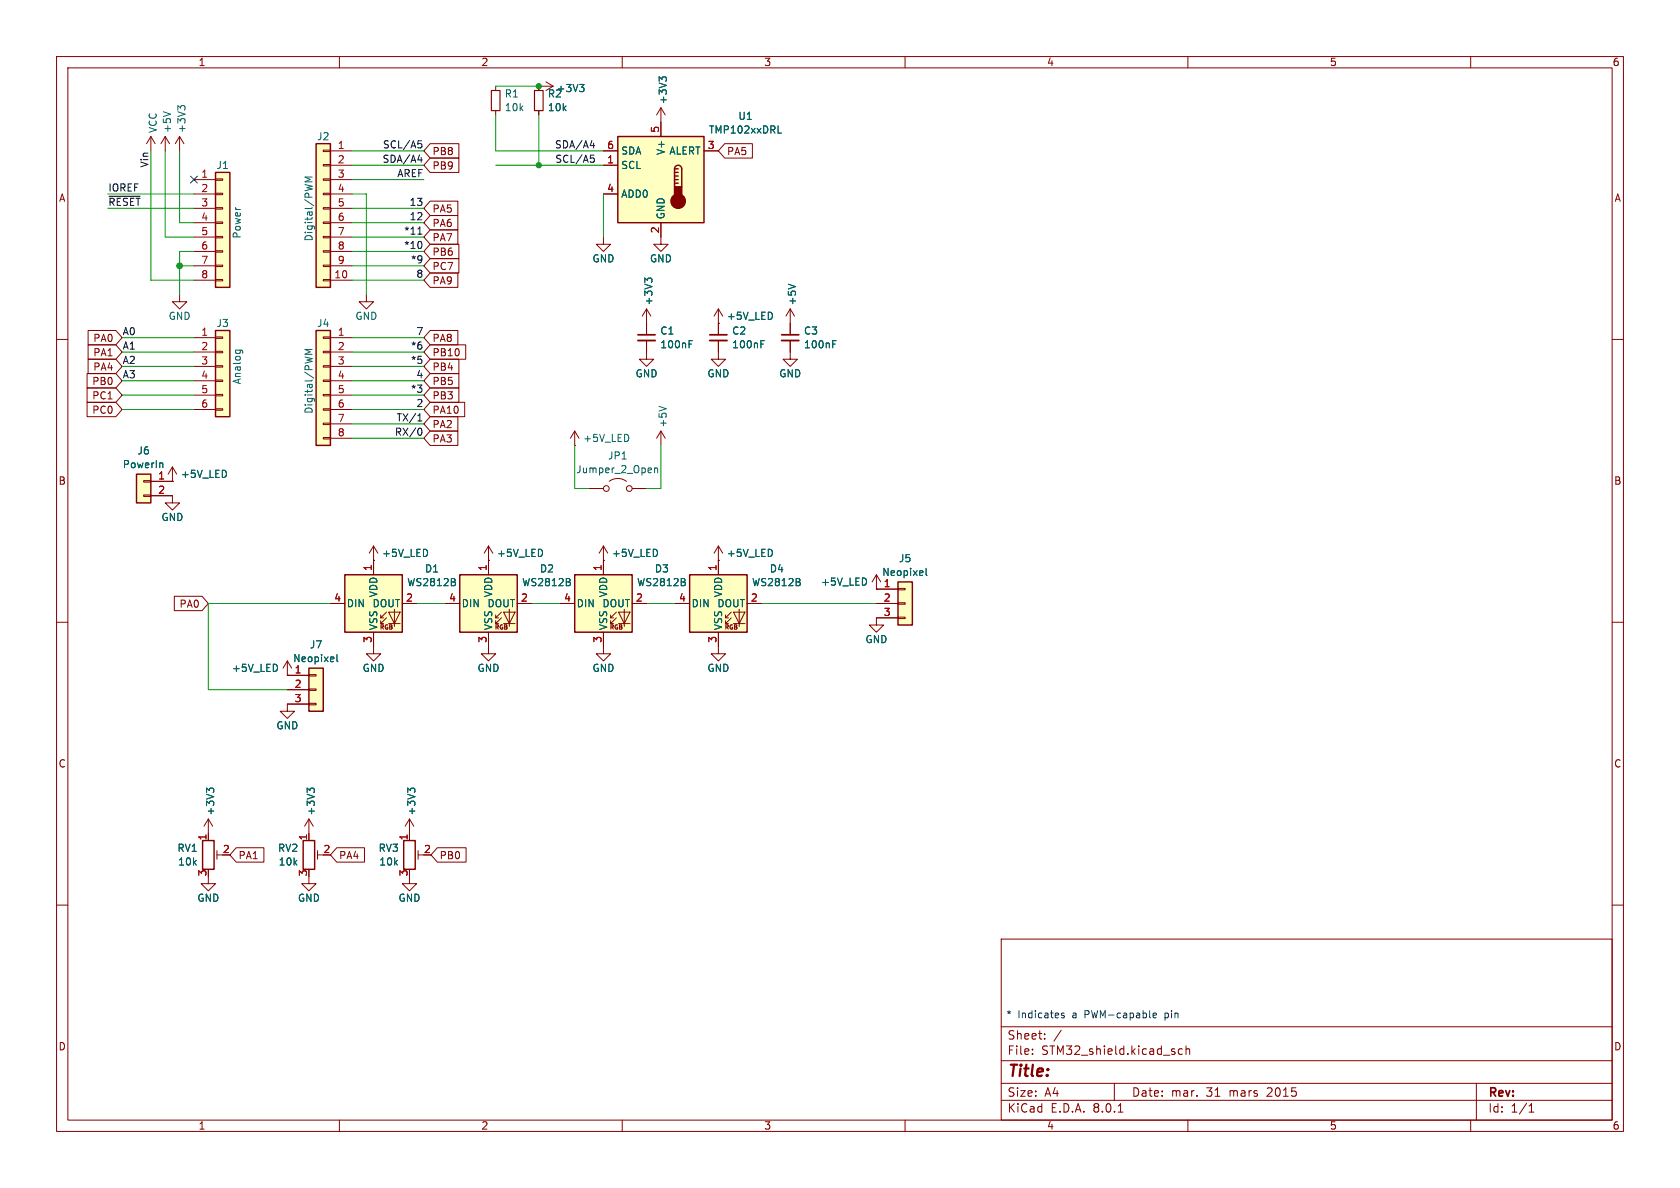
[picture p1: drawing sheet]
<svg xmlns="http://www.w3.org/2000/svg" width="297mm" height="210mm" viewBox="0 0 297 210" stroke-linecap="round" stroke-linejoin="round" font-family="sans-serif">
<g fill="none" stroke="#840000" stroke-width=".18">
<path d="M10 10h277v190h-277zM12 12h273v186h-273zM60 10v2M110 10v2M160 10v2M210 10v2M260 10v2M10 60h2M285 60h2M10 110h2M285 110h2M10 160h2"/>
<path d="M36.8 144.8l-.7 1.3M36.8 144.8v2.5M36.8 144.8l.8 1.3M54.6 144.8l-.8 1.3M54.6 144.8v2.5M54.6 144.8l.8 1.3M285 160h2M177 166h108v32h-108zM60 198v2M110 198v2M160 198v2M177 194.5h108"/>
<path d="M177 191.5h108M177 187.5h108M177 181.5h108M182.5 186.3v.1M182.5 185.5v.1M184.7 183.6v.1M184.7 182.8v.1M187.6 182.1l-1.3 2M197 191.5v3M197.7 196.6h.8M209 185.5l-.4-.1-.3 .3v.4l.2 .2h.5M209.7 185.5l.2-.1 .3 .1 .1 .9"/>
<path d="M209.7 184.9v1.5M210 198v2M260 198v2M261 191.5v6.5M270.3 196.6h.9M270.3 195.5l.4-.4v1.5"/>
</g>
<path d="M37 139.7l-.5-.4v.8M37 139.6l.2-.3h.3l.3 .3M54.8 139.6l.2-.3h.3l.3 .3M54.8 139.7l-.5-.4v.8" fill="none" stroke="#006464" stroke-width=".18"/>
<path d="M38.1 30.5h2.5v20.3h-2.5z" fill="#ffffc2"/>
<g fill="none" stroke="#840000" stroke-width=".18">
<path d="M34.3 31.8h3.8M34.3 34.3h3.8M34.3 36.8h3.8M34.3 39.4h3.8M38.1 39.2h1.3v.3h-1.3zM38.1 36.7h1.3v.3h-1.3zM38.1 34.2h1.3v.2h-1.3zM38.1 31.6h1.3v.3h-1.3zM34.3 41.9h3.8M34.3 44.5h3.8M34.3 47h3.8M34.3 49.5h3.8"/>
<path d="M38.1 49.4h1.3v.3h-1.3zM38.1 46.9h1.3v.2h-1.3zM38.1 44.3h1.3v.3h-1.3zM38.1 41.8h1.3v.2h-1.3zM36.8 154.9v1.3h1.3l-1.3 1.3-1.2-1.3h1.2M54.6 154.9v1.3h1.3l-1.3 1.3-1.3-1.3h1.3"/>
</g>
<path d="M38.1 30.5h2.5v20.3h-2.5z" fill="none" stroke="#840000" stroke-width=".25"/>
<path d="M55.9 58.4h2.5v20.3h-2.5z" fill="#ffffc2"/>
<g fill="none" stroke="#840000" stroke-width=".18">
<path d="M57.1 59.6h1.3v.2h-1.3zM58.4 59.7h3.8M57.1 77.3h1.3v.3h-1.3zM57.1 74.8h1.3v.3h-1.3zM57.1 72.3h1.3v.2h-1.3zM57.1 69.7h1.3v.3h-1.3zM57.1 67.2h1.3v.2h-1.3zM57.1 64.6h1.3v.3h-1.3zM57.1 62.1h1.3v.3h-1.3zM58.4 62.2h3.8M58.4 64.8h3.8M58.4 67.3h3.8"/>
<path d="M58.4 69.9h3.8M58.4 72.4h3.8M58.4 74.9h3.8M58.4 77.5h3.8M86.4 114.3v1.3h1.2l-1.2 1.2-1.3-1.2h1.3"/>
</g>
<path d="M55.9 58.4h2.5v20.3h-2.5z" fill="none" stroke="#840000" stroke-width=".25"/>
<path d="M55.2 61.8h-1.3l.9 .4-.9 .4h1.3" fill="none" stroke="#006464" stroke-width=".18"/>
<path d="M81.3 101.6h10.1v10.2h-10.1z" fill="#ffffc2"/>
<g fill="none" stroke="#840000" stroke-width=".18">
<path d="M31.7 52.1v1.2h1.3l-1.3 1.3-1.2-1.3h1.2M64.8 52.1v1.2h1.2l-1.2 1.3-1.3-1.3h1.3M86.4 99.1h.1M86.4 96.5v5.1M86.4 96.5l-.8 1.3M86.4 96.5l.7 1.3M78.7 106.7h2.6M86.4 111.8v2.5M87.6 110.2h.5M87.6 109.2h.5M88.6 109.2l-1 1v-.5M88.6 108.2l-1 1v-.5"/>
<path d="M89 108.2h2.1l-1.1 2zM89 110.2h2.1M90 107.7v3M91.4 106.7h2.6M106.7 114.3v1.3h1.2l-1.2 1.2-1.3-1.2h1.3"/>
</g>
<path d="M81.3 101.6h10.1v10.2h-10.1z" fill="none" stroke="#840000" stroke-width=".25"/>
<path d="M100.7 102.9l.1 .2-.1 .4M100.7 102.4v.4" fill="none" stroke="#006464" stroke-width=".18"/>
<path d="M38.1 58.4h2.5v15.3h-2.5z" fill="#ffffc2"/>
<path d="M34.3 59.7h3.8M38.1 59.6h1.3v.2h-1.3zM34.3 62.2h3.8M34.3 64.8h3.8M34.3 67.3h3.8M34.3 69.9h3.8M34.3 72.4h3.8M38.1 72.3h1.3v.2h-1.3zM38.1 69.7h1.3v.3h-1.3zM38.1 67.2h1.3v.2h-1.3zM38.1 64.6h1.3v.3h-1.3zM38.1 62.1h1.3v.3h-1.3z" fill="none" stroke="#840000" stroke-width=".18"/>
<path d="M38.1 58.4h2.5v15.3h-2.5z" fill="none" stroke="#840000" stroke-width=".25"/>
<path d="M41.6 61.9h1.1l.2 .2M41.7 61.9l-.1 .4M42.4 61.9l.1 .4" fill="none" stroke="#006464" stroke-width=".18"/>
<path d="M24.1 83.8h2.6v5.1h-2.6z" fill="#ffffc2"/>
<g fill="none" stroke="#840000" stroke-width=".18">
<path d="M87.6 15.2v.8M87.6 19.6v.7M95.2 19.6v.7M96.5 14.5l1.3 .7M97.8 15.2h-2.6v.8M97.8 15.2l-1.3 .8M116.8 19.1l-.7 1.2M116.8 19.1v2.5M116.8 19.1l.8 1.2M106.7 41.9v1.3h1.2l-1.2 1.3-1.3-1.3h1.3M116.8 41.9v1.3h1.3l-1.3 1.3-1.2-1.3h1.2M127 57.2h.1"/>
<path d="M127 54.6l-.8 1.3M127 54.6v2.6M127 54.6l.8 1.3M139.7 54.6l-.8 1.3M139.7 54.6v4.6M139.7 54.6l.8 1.3M127 62.2v1.3h1.3l-1.3 1.3-1.3-1.3h1.3M139.7 60.2v3.3h1.3l-1.3 1.3-1.3-1.3h1.3M25.4 87.5h1.3v.3h-1.3zM25.4 85h1.3v.2h-1.3zM26.7 87.6h3.8v1.3h1.2l-1.2 1.3-1.3-1.3h1.3M26.7 85.1h3.8"/>
<path d="M30.5 85.1h.1M30.5 82.6l-.8 1.2M30.5 82.6v2.5M30.5 82.6l.7 1.2M154.9 109.2v1.3h-1.2l1.2 1.3 1.3-1.3h-1.3M54.6 147.3v1.3M56.1 150.4v1.5M56.1 151.1h1"/>
</g>
<path d="M24.1 83.8h2.6v5.1h-2.6zM53.6 148.6h2v5.1h-2z" fill="none" stroke="#840000" stroke-width=".25"/>
<path d="M102.5 14.9h.7l-.4 .5M103 15.4l.2 .3v.3l-.2 .2M117 14l-.5-.4v.8M117 13.8l.3-.2h.3l.2 .2M139.4 50.2l1.2 .5M147.2 60.8h.4M147.2 60.2h.6M28.4 81.8l.4 .2v.7" fill="none" stroke="#006464" stroke-width=".18"/>
<path d="M86.9 16h1.5v3.6h-1.5zM94.5 16h1.5v3.6h-1.5z" fill="none" stroke="#840000" stroke-width=".2"/>
<path d="M138.2 60.2h3" fill="none" stroke="#840000" stroke-width=".33"/>
<path d="M138.2 59.2h3" fill="none" stroke="#840000" stroke-width=".3"/>
<path d="M109.2 24.1h15.3v15.3h-15.3z" fill="#ffffc2"/>
<path d="M109.2 24.1h15.3v15.3h-15.3zM119.3 29.8a.64 .64 0 0 1 .6-.6 .64 .64 0 0 1 .6 .6v3.2M119.3 32.4h.6M119.3 31.8h.6M119.3 31.1h.6M119.3 30.5h.6M119.3 29.8v3.2M119.3 29.8h.6" fill="none" stroke="#840000" stroke-width=".25"/>
<g fill="#840000" stroke="#840000" stroke-width=".25">
<path d="M119.3 33h1.2v1.9h-1.2z"/>
<circle cx="119.9" cy="35.6" r="1.27"/>
</g>
<g fill="none" stroke="#840000" stroke-width=".18">
<path d="M26.7 24.1l-.8 1.3M26.7 24.1v2.6M26.7 24.1l.7 1.3M29.2 24.1l-.8 1.3M29.2 24.1v2.6M29.2 24.1l.8 1.3M31.7 24.1l-.7 1.3M31.7 24.1v2.6M31.7 24.1l.8 1.3M106.7 29.2h2.5M106.7 26.7h2.5M106.7 34.3h2.5"/>
<path d="M116.8 21.6v2.5M116.8 39.4v2.5M124.5 26.7h2.5M114.3 54.6v4.6M114.3 54.6l-.8 1.3M114.3 54.6l.8 1.3M101.6 78.7h.1M101.6 76.2l-.8 1.3M101.6 76.2v2.5M101.6 76.2l.8 1.3M114.3 60.2v3.3h1.3l-1.3 1.3-1.3-1.3h1.3M116.8 76.2v2.5"/>
<path d="M116.8 76.2l-.7 1.3M116.8 76.2l.8 1.3M127 114.3v1.3h1.3l-1.3 1.2-1.3-1.2h1.3"/>
</g>
<path d="M28.9 19.8l1.2 .4M31.9 19.1l-.5-.4v.8M31.9 18.9l.3-.2h.3l.2 .2M137.5 23.5h.7M114.5 49.6l-.5-.4v.7M114.5 49.4l.2-.2h.3l.3 .2M116.5 71.8l1.3 .5M121.8 60.8h.4M121.8 60.2h.6" fill="none" stroke="#006464" stroke-width=".18"/>
<path d="M112.8 60.2h3" fill="none" stroke="#840000" stroke-width=".33"/>
<path d="M112.8 59.2h3" fill="none" stroke="#840000" stroke-width=".3"/>
<path d="M121.9 101.6h10.2v10.2h-10.2z" fill="#ffffc2"/>
<g fill="none" stroke="#840000" stroke-width=".18">
<path d="M104.1 86.4h2.6M107.7 85.1a2.54 2.54 0 0 1 3 0M111.8 86.4h2.5M127 99.1h.1M127 96.5v5.1M127 96.5l-.8 1.3M127 96.5l.8 1.3M119.4 106.7h2.5M127 111.8v2.5M128.3 110.2h.5M128.3 109.2h.5M129.3 109.2l-1 1v-.5"/>
<path d="M129.3 108.2l-1 1v-.5M129.7 108.2h2l-1 2zM129.7 110.2h2M130.7 107.7v3M132.1 106.7h2.5"/>
<circle cx="107.2" cy="86.4" r=".51"/>
<circle cx="111.3" cy="86.4" r=".51"/>
</g>
<path d="M121.9 101.6h10.2v10.2h-10.2z" fill="none" stroke="#840000" stroke-width=".25"/>
<path d="M115.7 82.7v.9M115.7 82.8l.2-.1 .3 .1 .1 .8M141.4 102.9l.1 .2-.1 .4M141.4 102.4v.4" fill="none" stroke="#006464" stroke-width=".18"/>
<path d="M54.6 118.1h2.5v7.6h-2.5z" fill="#ffffc2"/>
<path d="M50.8 119.4h3.8M54.6 119.3h1.3v.2h-1.3zM50.8 121.9h3.8M50.8 124.5h3.8M54.6 124.3h1.3v.3h-1.3zM54.6 121.8h1.3v.2h-1.3z" fill="none" stroke="#840000" stroke-width=".18"/>
<path d="M54.6 118.1h2.5v7.6h-2.5z" fill="none" stroke="#840000" stroke-width=".25"/>
<path d="M59.6 115.7v1.1l.2 .2" fill="none" stroke="#006464" stroke-width=".18"/>
<path d="M61 101.6h10.1v10.2h-10.1z" fill="#ffffc2"/>
<g fill="none" stroke="#840000" stroke-width=".18">
<path d="M66 99.1h.1M66 96.5v5.1M66 96.5l-.7 1.3M66 96.5l.8 1.3M106.7 99.1h.1M106.7 96.5l-.8 1.3M106.7 96.5v2.6M106.7 96.5l.7 1.3M50.8 119.4h.1M50.8 116.8l.8 1.3M50.8 116.8v2.6M50.8 116.8l-.8 1.3"/>
<path d="M58.4 106.7h2.6M66 111.8v2.5M67.3 110.2h.5M67.3 109.2h.5M68.3 109.2l-1 1v-.5M68.3 108.2l-1 1v-.5M68.7 108.2h2l-1 2zM68.7 110.2h2M69.7 107.7v3M71.1 106.7h2.6M50.8 124.5v1.2h1.3l-1.3 1.3-1.3-1.3h1.3"/>
</g>
<path d="M61 101.6h10.1v10.2h-10.1z" fill="none" stroke="#840000" stroke-width=".25"/>
<path d="M80.4 102.9l.1 .2-.1 .4M80.4 102.4v.4" fill="none" stroke="#006464" stroke-width=".18"/>
<path d="M101.6 101.6h10.2v10.2h-10.2z" fill="#ffffc2"/>
<path d="M106.7 99.1v2.5M99.1 106.7h2.5M106.7 111.8v2.5M107.9 110.2h.6M107.9 109.2h.6M109 109.2l-1.1 1v-.5M109 108.2l-1.1 1v-.5M109.3 108.2h2.1l-1 2zM109.3 110.2h2.1M110.4 107.7v3M111.8 106.7h2.5" fill="none" stroke="#840000" stroke-width=".18"/>
<path d="M101.6 101.6h10.2v10.2h-10.2z" fill="none" stroke="#840000" stroke-width=".25"/>
<path d="M121 102.9l.2 .2-.2 .4M121 102.4v.4" fill="none" stroke="#006464" stroke-width=".18"/>
<path d="M158.7 102.9h2.6v7.6h-2.6z" fill="#ffffc2"/>
<path d="M66 114.3v1.3h1.3l-1.3 1.2-1.2-1.2h1.2M154.9 104.1h3.8M154.9 106.7h3.8M154.9 109.2h3.8M158.7 109.1h1.3v.2h-1.3zM158.7 106.6h1.3v.2h-1.3zM158.7 104h1.3v.3h-1.3z" fill="none" stroke="#840000" stroke-width=".18"/>
<path d="M158.7 102.9h2.6v7.6h-2.6z" fill="none" stroke="#840000" stroke-width=".25"/>
<path d="M163.7 100.5v1l.2 .2" fill="none" stroke="#006464" stroke-width=".18"/>
<path d="M55.9 25.4h2.5v25.4h-2.5z" fill="#ffffc2"/>
<g fill="none" stroke="#840000" stroke-width=".18">
<path d="M95.2 15.2v.8M95.2 19.6v.7M57.1 39.2h1.3v.3h-1.3zM57.1 36.7h1.3v.3h-1.3zM57.1 34.2h1.3v.2h-1.3zM57.1 31.6h1.3v.3h-1.3zM57.1 29.1h1.3v.2h-1.3zM57.1 26.5h1.3v.3h-1.3zM58.4 26.7h3.8M58.4 29.2h3.8M58.4 31.8h3.8M58.4 34.3h3.8"/>
<path d="M58.4 36.8h3.8M58.4 39.4h3.8M76 35.6h4.9v2.5h-4.9l-1.1-1.3zM76 38.1h4.9v2.5h-4.9l-1.1-1.2zM76 25.4h5.1v2.5h-5.1l-1.1-1.2zM76 27.9h5.1v2.6h-5.1l-1.1-1.3zM106.7 26.7h2.5M106.7 29.2h2.5M106.7 34.3h2.5M116.8 21.6v2.5M116.8 39.4v2.5M124.5 26.7h2.5"/>
<path d="M128.1 25.4h4.9v2.5h-4.9l-1.1-1.2zM15.6 58.4h4.9l1.1 1.3-1.1 1.3h-4.9zM57.1 49.4h1.3v.3h-1.3zM57.1 46.9h1.3v.2h-1.3zM57.1 44.3h1.3v.3h-1.3zM57.1 41.8h1.3v.2h-1.3zM58.4 49.5h3.8M58.4 41.9h3.8M58.4 44.5h3.8M58.4 47h3.8M76 45.7h5.1v2.6h-5.1l-1.1-1.3zM76 58.4h4.9v2.6h-4.9l-1.1-1.3z"/>
<path d="M76 48.3h4.9v2.5h-4.9l-1.1-1.3zM76 40.6h4.9v2.6h-4.9l-1.1-1.3zM76 43.2h5.1v2.5h-5.1l-1.1-1.2zM114.3 57.2v2M127 57.2h.1M127 57.2v2M139.7 57.2v2M15.4 68.6h5.1l1.1 1.3-1.1 1.2h-5.1zM15.4 71.1h5.1l1.1 1.3-1.1 1.3h-5.1zM15.4 66h5.1l1.1 1.3-1.1 1.3h-5.1zM15.6 61h4.9l1.1 1.2-1.1 1.3h-4.9zM15.6 63.5h4.9l1.1 1.3-1.1 1.2h-4.9z"/>
<path d="M76 66h5.1v2.6h-5.1l-1.1-1.3zM76 73.7h4.9v2.5h-4.9l-1.1-1.3zM76 76.2h4.9v2.5h-4.9l-1.1-1.2zM76 68.6h5.1v2.5h-5.1l-1.1-1.2zM76 61h6.3v2.5h-6.3l-1.1-1.3zM76 63.5h5.1v2.5h-5.1l-1.1-1.2zM76 71.1h6.2v2.6h-6.2l-1.1-1.3zM114.3 60.2v2M127 60.2v2M139.7 60.2v2M26.7 85.1h3.8M26.7 87.6h3.8"/>
<path d="M30.5 85.1h.1M66 99.1h.1M66 99.1v2.5M86.4 99.1h.1M86.4 99.1v2.5M106.7 99.1h.1M106.7 99.1v2.5M127 99.1h.1M127 99.1v2.5M30.8 105.4h4.9l1.1 1.3-1.1 1.3h-4.9zM50.8 119.4h.1M50.8 119.4h3.8"/>
<path d="M58.4 106.7h2.6M66 111.8v2.5M71.1 106.7h2.6M78.7 106.7h2.6M86.4 111.8v2.5M91.4 106.7h2.6M99.1 106.7h2.5M106.7 111.8v2.5M111.8 106.7h2.5M119.4 106.7h2.5M127 111.8v2.5M132.1 106.7h2.5"/>
<path d="M154.9 104.1h.1M154.9 101.6l.8 1.3M154.9 101.6v2.5M154.9 101.6l-.7 1.3M154.9 106.7h3.8M154.9 104.1h3.8M154.9 109.2h3.8M50.8 121.9h3.8M50.8 124.5h3.8M36.8 147.3v1.3M38.4 151.1h1M38.4 150.4v1.5"/>
<path d="M41.8 149.9h4.9v2.5h-4.9l-1.2-1.3zM54.6 147.3v1.3M59.5 149.9h4.9v2.5h-4.9l-1.1-1.3zM72.4 154.9v1.3h1.3l-1.3 1.3-1.3-1.3h1.3M72.4 144.8l-.8 1.3M72.4 144.8v3.8M72.4 144.8l.8 1.3M73.9 150.4v1.5M73.9 151.1h1M77.3 149.9h5.1v2.5h-5.1l-1.1-1.3z"/>
</g>
<path d="M55.9 25.4h2.5v25.4h-2.5zM35.8 148.6h2v5.1h-2zM71.4 148.6h2v5.1h-2z" fill="none" stroke="#840000" stroke-width=".25"/>
<g fill="none" stroke="#006464" stroke-width=".18">
<path d="M102.5 14.9h.7l-.4 .5M103 15.4l.2 .3v.3l-.2 .2M117 14l-.5-.4v.8M117 13.8l.3-.2h.3l.2 .2M55.2 31.3h-1.3l.9 .4-.9 .4h1.3M137.5 23.5h.7M114.5 49.6l-.5-.4v.7M114.5 49.4l.2-.2h.3l.3 .2M139.4 50.2l1.2 .5M121.8 60.8h.4M121.8 60.2h.6M134.5 60.8h.4"/>
<path d="M134.5 60.2h.6M147.2 60.8h.4M147.2 60.2h.6M28.4 81.8l.4 .2v.7M59.6 115.7v1.1l.2 .2M80.4 102.9l.1 .2-.1 .4M80.4 102.4v.4M100.7 102.9l.1 .2-.1 .4M100.7 102.4v.4M121 102.9l.2 .2-.2 .4M121 102.4v.4M141.4 102.9l.1 .2-.1 .4"/>
<path d="M141.4 102.4v.4M163.7 100.5v1l.2 .2M37 139.6l.2-.3h.3l.3 .3M37 139.7l-.5-.4v.8M54.8 139.6l.2-.3h.3l.3 .3M54.8 139.7l-.5-.4v.8M72.6 139.7l-.5-.4v.8M72.6 139.6l.2-.3h.3l.3 .3"/>
</g>
<path d="M125.5 60.2h3" fill="none" stroke="#840000" stroke-width=".33"/>
<path d="M125.5 59.2h3" fill="none" stroke="#840000" stroke-width=".3"/>
<g fill="none" stroke="#0f0f0f" stroke-width=".18">
<path d="M19.3 34.7h5.5M73.9 28.3h.7M73.9 24.9h.6M74 25.4h.3l.3 .2-.1 .4-.5 .2M74.5 27.9v.8M104.3 25.7h.8M104.4 27.4h.6M104.5 27.9h.3l.3 .3-.1 .4-.5 .1M104.9 25.3v.9M73.9 41.4h.7M74.5 42.9v.8M73.9 74.4h.7"/>
<path d="M74 73.4l.2-.3v1.3M74.2 75.7a.68 .68 0 0 1 .4 .6 .68 .68 0 0 1-.4 .7"/>
</g>
<path d="M188.1 179.1h-.3l-.2 .2 .1 .1 .4 .2v.3h-.5M203.8 179.5l.6-.1v-.3h-.4l-.2 .2 .1 .6h.5" fill="none" stroke="#0000c2" stroke-width=".18"/>
<g fill="none" stroke="#009600" stroke-width=".18">
<path d="M87.6 15.2h7.6M19 34.3h15.3M19 36.8h15.3M26.7 26.7v22.8h7.6M29.2 26.7v15.2h5.1M31.7 26.7v12.7h2.6M62.2 29.2h12.7M62.2 26.7h12.7M62.2 39.4h12.7M62.2 34.3h2.6v17.8M62.2 36.8h12.7M62.2 31.8h12.7"/>
<path d="M87.6 29.2h19.1M87.6 20.3v6.4h19.1M95.2 20.3v8.9M106.7 34.3v7.6M21.6 59.7h12.7M31.7 47h2.6M34.3 44.5h-2.6v7.6M62.2 59.7h12.7M62.2 47h12.7M62.2 41.9h12.7M62.2 49.5h12.7M62.2 44.5h12.7"/>
<path d="M21.6 67.3h12.7M21.6 72.4h12.7M21.6 69.9h12.7M21.6 62.2h12.7M21.6 64.8h12.7M62.2 77.5h12.7M62.2 67.3h12.7M62.2 72.4h12.7M62.2 69.9h12.7M62.2 74.9h12.7M62.2 62.2h12.7M62.2 64.8h12.7"/>
<path d="M101.6 78.7v7.7h2.5M116.8 78.7v7.7h-2.5M58.4 106.7h-21.6v15.2h14M73.7 106.7h5M94 106.7h5.1M114.3 106.7h5.1M134.6 106.7h20.3"/>
</g>
<path d="M33.7 31.1l1.2 1.3M34.9 31.1l-1.2 1.3" fill="none" stroke="#000084" stroke-width=".18"/>
<g fill="#009600" stroke="#009600" stroke-width=".18">
<circle cx="31.8" cy="47" r=".51"/>
<circle cx="95.2" cy="15.2" r=".46"/>
<circle cx="95.2" cy="29.2" r=".46"/>
</g>
<text font-size="2.8" fill="#840000" x="178" y="190.9">Title:</text>
<g font-size="2.1" fill="#840000">
<text x="178" y="184">Sheet:</text>
<text x="178" y="186.7">File:</text>
<text x="184.1" y="186.7">STM32_shield.kicad_sch</text>
<text x="178" y="196.9">KiCad</text>
<text x="178" y="194.1">Size:</text>
<text x="184.7" y="194.1">A4</text>
<text x="185.7" y="196.9">E.D.A.</text>
<text x="193.3" y="196.9">8.0.1</text>
<text x="200" y="194.1">Date:</text>
<text x="207" y="194.1">mar.</text>
<text x="213.3" y="194.1">31</text>
<text x="217.5" y="194.1">mars</text>
<text x="224.3" y="194.1">2015</text>
<text x="263" y="194.3">Rev:</text>
<text x="263" y="196.9">Id:</text>
<text x="267.1" y="196.9">1/1</text>
</g>
<g font-size="1.8" fill="#840000">
<text x="35" y="11.9">1</text>
<text x="85" y="11.9">2</text>
<text x="135" y="11.9">3</text>
<text x="185" y="11.9">4</text>
<text x="235" y="11.9">5</text>
<text x="285" y="11.9">6</text>
<text x="76.4" y="27.6">PB8</text>
<text x="128.4" y="27.6">PA5</text>
<text x="10.3" y="35.9">A</text>
<text x="76.4" y="30.2">PB9</text>
<text x="285.3" y="35.9">A</text>
<text x="76.4" y="37.8">PA5</text>
<text x="76.4" y="40.3">PA6</text>
<text x="76.4" y="47.9">PC7</text>
<text x="76.4" y="42.9">PA7</text>
<text x="76.4" y="45.4">PB6</text>
<text x="76.4" y="50.5">PA9</text>
<text x="16.4" y="63.2">PA1</text>
<text x="16.4" y="60.6">PA0</text>
<text x="16.4" y="65.7">PA4</text>
<text x="76.4" y="60.6">PA8</text>
<text x="76.4" y="63.2">PB10</text>
<text x="76.4" y="65.7">PB4</text>
<text x="16.2" y="70.8">PC1</text>
<text x="16.2" y="68.3">PB0</text>
<text x="76.4" y="68.3">PB5</text>
<text x="76.4" y="70.8">PB3</text>
<text x="16.2" y="73.3">PC0</text>
<text x="76.4" y="75.9">PA2</text>
<text x="76.4" y="73.3">PA10</text>
<text x="76.4" y="78.4">PA3</text>
<text x="10.3" y="85.9">B</text>
<text x="285.3" y="85.9">B</text>
<text x="31.6" y="107.6">PA0</text>
<text x="10.3" y="135.9">C</text>
<text x="285.3" y="135.9">C</text>
<text x="42.1" y="152.1">PA1</text>
<text x="59.8" y="152.1">PA4</text>
<text x="77.6" y="152.1">PB0</text>
<text x="10.3" y="185.9">D</text>
<text x="285.3" y="185.9">D</text>
<text x="35" y="199.9">1</text>
<text x="85" y="199.9">2</text>
<text x="135" y="199.9">3</text>
<text x="185" y="199.9">4</text>
<text x="235" y="199.9">5</text>
<text x="285" y="199.9">6</text>
</g>
<g font-size="1.8" fill="#006464">
<text x="89.1" y="17.4">R1</text>
<text x="96.8" y="17.4">R2</text>
<text x="98.3" y="16.5">+3V3</text>
<text x="27.9" y="23.6" transform="rotate(-90 27.9 23.6)">VCC</text>
<text x="30.4" y="23.6" transform="rotate(-90 30.4 23.6)">+5V</text>
<text x="33" y="23.6" transform="rotate(-90 33 23.6)">+3V3</text>
<text x="89.1" y="19.9">10k</text>
<text x="96.8" y="19.9">10k</text>
<text x="118.1" y="18.5" transform="rotate(-90 118.1 18.5)">+3V3</text>
<text x="125.2" y="23.8">TMP102xxDRL</text>
<text x="130.4" y="21.4">U1</text>
<text x="56" y="25">J2</text>
<text x="109.7" y="27.5">SDA</text>
<text x="117.7" y="27.5" transform="rotate(-90 117.7 27.5)">V+</text>
<text x="118.2" y="27.5">ALERT</text>
<text x="38.2" y="30.1">J1</text>
<text x="109.7" y="30.1">SCL</text>
<text x="109.7" y="35.2">ADD0</text>
<text x="117.7" y="38.9" transform="rotate(-90 117.7 38.9)">GND</text>
<text x="42.8" y="42.3" transform="rotate(-90 42.8 42.3)">Power</text>
<text x="55.5" y="42.8" transform="rotate(-90 55.5 42.8)">Digital/PWM</text>
<text x="104.6" y="46.6">GND</text>
<text x="114.8" y="46.6">GND</text>
<text x="29.7" y="56.7">GND</text>
<text x="38.2" y="58">J3</text>
<text x="56" y="58">J4</text>
<text x="62.7" y="56.7">GND</text>
<text x="115.5" y="54.1" transform="rotate(-90 115.5 54.1)">+3V3</text>
<text x="116.6" y="59.3">C1</text>
<text x="128.4" y="56.7">+5V_LED</text>
<text x="129.3" y="59.3">C2</text>
<text x="140.9" y="54.1" transform="rotate(-90 140.9 54.1)">+5V</text>
<text x="142" y="59.3">C3</text>
<text x="116.6" y="61.8">100nF</text>
<text x="129.3" y="61.8">100nF</text>
<text x="142" y="61.8">100nF</text>
<text x="42.8" y="68" transform="rotate(-90 42.8 68)">Analog</text>
<text x="112.3" y="66.9">GND</text>
<text x="125" y="66.9">GND</text>
<text x="137.7" y="66.9">GND</text>
<text x="55.5" y="73.2" transform="rotate(-90 55.5 73.2)">Digital/PWM</text>
<text x="118.1" y="75.7" transform="rotate(-90 118.1 75.7)">+5V</text>
<text x="21.6" y="83">PowerIn</text>
<text x="24.2" y="80.5">J6</text>
<text x="101.8" y="83.9">Jumper_2_Open</text>
<text x="103" y="78.3">+5V_LED</text>
<text x="107.4" y="81.4">JP1</text>
<text x="31.9" y="84.7">+5V_LED</text>
<text x="28.4" y="92.3">GND</text>
<text x="67.4" y="98.7">+5V_LED</text>
<text x="75" y="101.4">D1</text>
<text x="87.8" y="98.7">+5V_LED</text>
<text x="95.4" y="101.4">D2</text>
<text x="108.1" y="98.7">+5V_LED</text>
<text x="115.7" y="101.4">D3</text>
<text x="128.4" y="98.7">+5V_LED</text>
<text x="136" y="101.4">D4</text>
<text x="158.8" y="99.6">J5</text>
<text x="61.2" y="107.5">DIN</text>
<text x="65.8" y="107.5">DOUT</text>
<text x="66.9" y="105.7" transform="rotate(-90 66.9 105.7)">VDD</text>
<text x="71.9" y="103.8">WS2812B</text>
<text x="81.5" y="107.5">DIN</text>
<text x="86.1" y="107.5">DOUT</text>
<text x="87.2" y="105.7" transform="rotate(-90 87.2 105.7)">VDD</text>
<text x="92.2" y="103.8">WS2812B</text>
<text x="101.9" y="107.5">DIN</text>
<text x="106.4" y="107.5">DOUT</text>
<text x="107.5" y="105.7" transform="rotate(-90 107.5 105.7)">VDD</text>
<text x="112.5" y="103.8">WS2812B</text>
<text x="122.2" y="107.5">DIN</text>
<text x="126.7" y="107.5">DOUT</text>
<text x="127.9" y="105.7" transform="rotate(-90 127.9 105.7)">VDD</text>
<text x="132.9" y="103.8">WS2812B</text>
<text x="145" y="103.7">+5V_LED</text>
<text x="155.9" y="102">Neopixel</text>
<text x="66.9" y="111.5" transform="rotate(-90 66.9 111.5)">VSS</text>
<text x="87.2" y="111.5" transform="rotate(-90 87.2 111.5)">VSS</text>
<text x="107.5" y="111.5" transform="rotate(-90 107.5 111.5)">VSS</text>
<text x="127.9" y="111.5" transform="rotate(-90 127.9 111.5)">VSS</text>
<text x="152.9" y="113.9">GND</text>
<text x="40.9" y="119">+5V_LED</text>
<text x="51.7" y="117.3">Neopixel</text>
<text x="54.7" y="114.8">J7</text>
<text x="64" y="119">GND</text>
<text x="84.3" y="119">GND</text>
<text x="104.6" y="119">GND</text>
<text x="125" y="119">GND</text>
<text x="48.8" y="129.1">GND</text>
<text x="38.1" y="144.3" transform="rotate(-90 38.1 144.3)">+3V3</text>
<text x="55.9" y="144.3" transform="rotate(-90 55.9 144.3)">+3V3</text>
<text x="73.6" y="144.3" transform="rotate(-90 73.6 144.3)">+3V3</text>
<text x="31.3" y="150.8">RV1</text>
<text x="31.4" y="153.2">10k</text>
<text x="49.1" y="150.8">RV2</text>
<text x="49.2" y="153.2">10k</text>
<text x="66.8" y="150.8">RV3</text>
<text x="67" y="153.2">10k</text>
<text x="34.8" y="159.6">GND</text>
<text x="52.6" y="159.6">GND</text>
<text x="70.4" y="159.6">GND</text>
</g>
<g font-size="1.8" fill="#a90000">
<text x="116.6" y="23.6" transform="rotate(-90 116.6 23.6)">5</text>
<text x="59.6" y="26.4">1</text>
<text x="59.6" y="29">2</text>
<text x="107.2" y="29">1</text>
<text x="107.2" y="26.4">6</text>
<text x="125" y="26.4">3</text>
<text x="35.5" y="31.5">1</text>
<text x="35.5" y="34">2</text>
<text x="59.6" y="31.5">3</text>
<text x="59.6" y="34">4</text>
<text x="107.2" y="34">4</text>
<text x="35.5" y="36.6">3</text>
<text x="35.5" y="39.1">4</text>
<text x="35.5" y="41.7">5</text>
<text x="59.6" y="36.6">5</text>
<text x="59.6" y="39.1">6</text>
<text x="59.6" y="41.7">7</text>
<text x="116.6" y="41.3" transform="rotate(-90 116.6 41.3)">2</text>
<text x="35.5" y="44.2">6</text>
<text x="35.5" y="46.7">7</text>
<text x="59.6" y="44.2">8</text>
<text x="59.6" y="46.7">9</text>
<text x="35.5" y="49.3">8</text>
<text x="59" y="49.3">10</text>
<text x="35.5" y="59.4">1</text>
<text x="59.6" y="59.4">1</text>
<text x="35.5" y="62">2</text>
<text x="35.5" y="64.5">3</text>
<text x="59.6" y="62">2</text>
<text x="59.6" y="64.5">3</text>
<text x="35.5" y="67.1">4</text>
<text x="35.5" y="69.6">5</text>
<text x="59.6" y="67.1">4</text>
<text x="59.6" y="69.6">5</text>
<text x="35.5" y="72.1">6</text>
<text x="59.6" y="72.1">6</text>
<text x="59.6" y="74.7">7</text>
<text x="59.6" y="77.2">8</text>
<text x="27.9" y="84.8">1</text>
<text x="27.9" y="87.4">2</text>
<text x="65.8" y="101" transform="rotate(-90 65.8 101)">1</text>
<text x="86.1" y="101" transform="rotate(-90 86.1 101)">1</text>
<text x="106.4" y="101" transform="rotate(-90 106.4 101)">1</text>
<text x="126.7" y="101" transform="rotate(-90 126.7 101)">1</text>
<text x="59" y="106.4">4</text>
<text x="71.7" y="106.4">2</text>
<text x="79.3" y="106.4">4</text>
<text x="92" y="106.4">2</text>
<text x="99.6" y="106.4">4</text>
<text x="112.3" y="106.4">2</text>
<text x="119.9" y="106.4">4</text>
<text x="132.6" y="106.4">2</text>
<text x="156.1" y="103.9">1</text>
<text x="156.1" y="106.4">2</text>
<text x="65.8" y="113.7" transform="rotate(-90 65.8 113.7)">3</text>
<text x="86.1" y="113.7" transform="rotate(-90 86.1 113.7)">3</text>
<text x="106.4" y="113.7" transform="rotate(-90 106.4 113.7)">3</text>
<text x="126.7" y="113.7" transform="rotate(-90 126.7 113.7)">3</text>
<text x="156.1" y="109">3</text>
<text x="52" y="119.1">1</text>
<text x="52" y="121.7">2</text>
<text x="52" y="124.2">3</text>
<text x="36.6" y="148.7" transform="rotate(-90 36.6 148.7)">1</text>
<text x="54.4" y="148.7" transform="rotate(-90 54.4 148.7)">1</text>
<text x="72.1" y="148.7" transform="rotate(-90 72.1 148.7)">1</text>
<text x="36.6" y="155" transform="rotate(-90 36.6 155)">3</text>
<text x="39.3" y="150.9">2</text>
<text x="54.4" y="155" transform="rotate(-90 54.4 155)">3</text>
<text x="57.1" y="150.9">2</text>
<text x="72.1" y="155" transform="rotate(-90 72.1 155)">3</text>
<text x="74.9" y="150.9">2</text>
</g>
<g font-size="1.8" fill="#0f0f0f">
<text x="26.3" y="29.7" transform="rotate(-90 26.3 29.7)">Vin</text>
<text x="67.5" y="28.9">SDA/A4</text>
<text x="67.6" y="26.3">SCL/A5</text>
<text x="98" y="26.3">SDA/A4</text>
<text x="98.1" y="28.9">SCL/A5</text>
<text x="19" y="33.9">IOREF</text>
<text x="70.1" y="31.4">AREF</text>
<text x="19" y="36.5">~{RESET}</text>
<text x="71.3" y="41.6">*11</text>
<text x="72.3" y="36.5">13</text>
<text x="72.3" y="39">12</text>
<text x="71.3" y="44.1">*10</text>
<text x="72.5" y="46.6">*9</text>
<text x="73.5" y="49.2">8</text>
<text x="21.6" y="59.3">A0</text>
<text x="73.5" y="59.3">7</text>
<text x="21.6" y="64.4">A2</text>
<text x="21.6" y="61.9">A1</text>
<text x="72.5" y="64.4">*5</text>
<text x="72.5" y="61.9">*6</text>
<text x="21.6" y="67">A3</text>
<text x="72.5" y="69.5">*3</text>
<text x="73.5" y="67">4</text>
<text x="69.7" y="77.1">RX/0</text>
<text x="70" y="74.6">TX/1</text>
<text x="73.5" y="72">2</text>
</g>
<g font-size="1.8" fill="#0000c2">
<text x="177.8" y="180.1">*</text>
<text x="179.9" y="180.1">Indicates</text>
<text x="189.7" y="180.1">a</text>
<text x="192" y="180.1">PWM-capable</text>
<text x="206.4" y="180.1">pin</text>
</g>
<g font-size="1.1" fill="#840000">
<text x="67" y="111.5">RGB</text>
<text x="87.4" y="111.5">RGB</text>
<text x="107.7" y="111.5">RGB</text>
<text x="128" y="111.5">RGB</text>
</g>
</svg>
